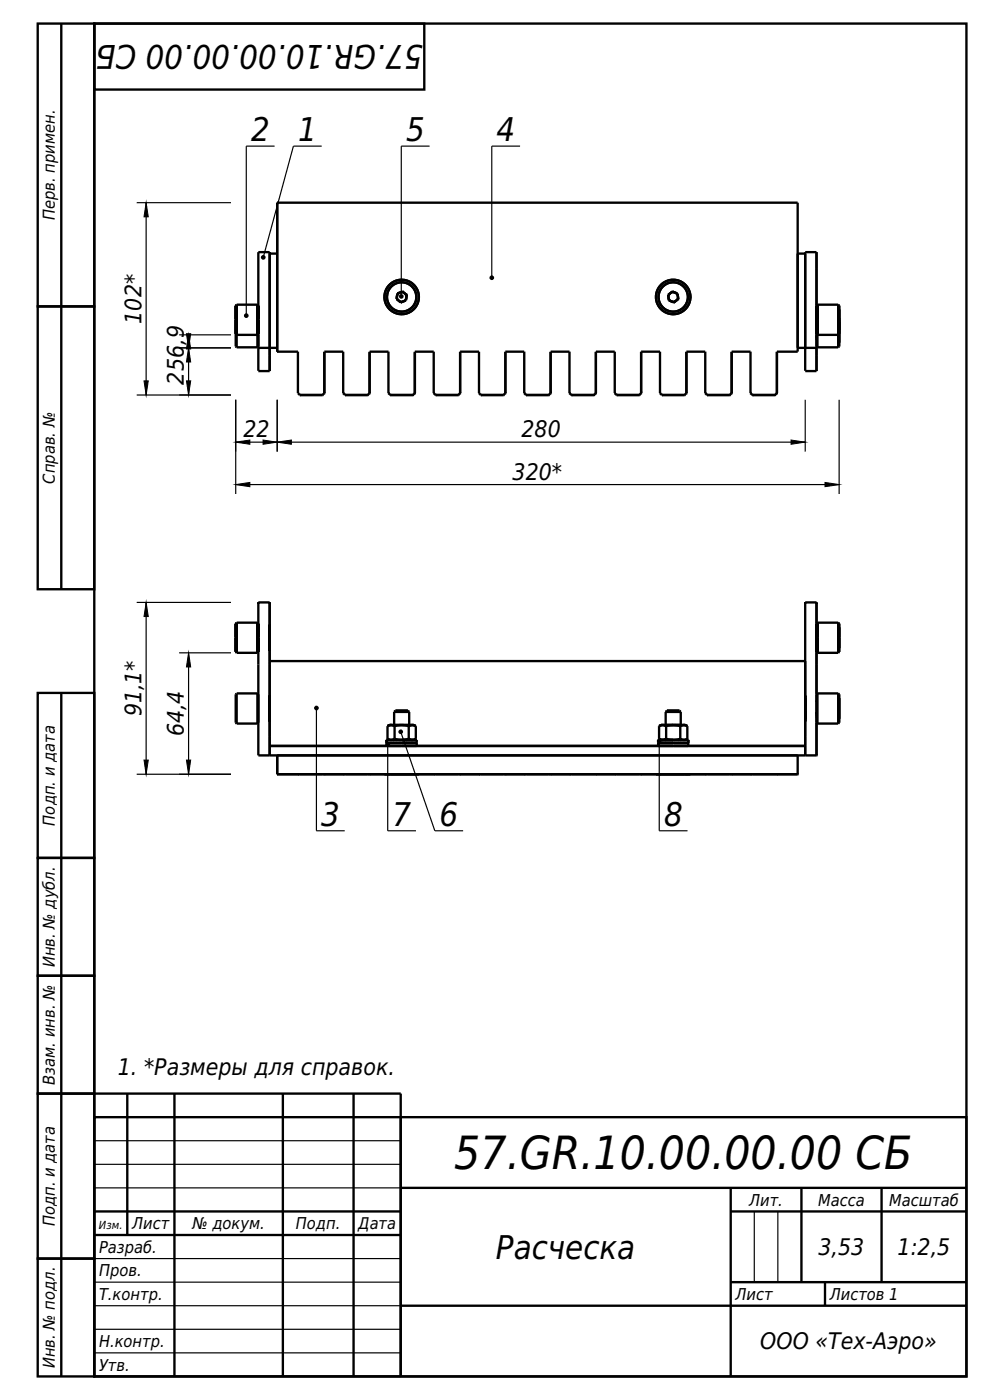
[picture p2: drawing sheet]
<svg xmlns="http://www.w3.org/2000/svg" width="210mm" height="297mm" viewBox="0 0 210 297" stroke-linecap="round" stroke-linejoin="round" font-family="sans-serif">
<g fill="none" stroke="#000" stroke-width=".5">
<path d="M8 5h12v60h-12zM13 5v120M20 5h185v287h-185zM20 5h70v14h-70zM57.2 53.5v.2M57.2 53.5h-2a.37 .37 0 0 0-.4 .1 .37 .37 0 0 0 0 .5v19.7M57.2 53.5v20.3M58.9 53.8h-1.3a.37 .37 0 0 0-.4 .1 .37 .37 0 0 0 0 .5v19.4M169.1 53.8h1.3a.37 .37 0 0 1 .4 .1 .37 .37 0 0 1 0 .5v19.4M169.2 53.8v20M173.2 53.5v11.3M173.2 53.5h-2a.37 .37 0 0 0-.4 .1 .37 .37 0 0 0 0 .5v19.7"/>
<path d="M173.2 53.5v20.3M8 65h12v60h-12zM50 67.8v3zM50 64.8v3zM50 70.8l.2 .2h4.4l.2-.2M50 64.8l.2-.2h4.4l.2 .2M50 70.7v2.8l.2 .2M50.2 67.8v3.2zM50.2 64.6v3.2zM50.2 71v2.7M50.2 73.7h4.4M54.6 67.8v3.2z"/>
<path d="M54.6 64.6v3.2zM54.6 71v2.7M54.8 67.8v3zM54.8 67.8v-3v3M54.8 73.8h2.4M54.8 73.8v4.9M54.8 78.7h2.4M54.8 70.9v2.6l-.2 .2M54.8 78.7h.1M57.2 73.8v4.9zM57.2 73.8h1.7M68.8 74.7v8.7"/>
<path d="M78.4 74.7v8.7M84.1 63.4l.9 .7M84.1 63.4l.5 .4M84.2 62.9l.1 .5 .3 .4M84.2 62.9l-.1 .5M84.3 62.3l-.2 1.1M84.3 62.3l-.1 .6M84.6 63.8l.5 .2 .5-.1M84.6 63.8l.4 .3M84.8 62.1l-.5 .2M84.8 62.1l-.4 .3-.2 .5M84.8 62.1l.5-.1 .5 .2"/>
<path d="M85.4 61.9l-1.1 .4M85.4 61.9l.9 .7M85.4 61.9l-.6 .2M85.4 61.9l.4 .3M85.6 63.9l-.6 .2M85.8 62.2l.5 .4M85.8 62.2l.3 .4 .1 .5M86 63.8l-.4 .1M86.2 63.1l-.2 .5-.4 .3M86.2 63.1l-.1 .5M86.3 62.6l-.1 .3a.83 .83 0 0 1-.8 1.1l-.4 .1M86.3 62.6l-.1 .5"/>
<path d="M88 74.7v8.7M97.6 74.7v8.7M107.2 74.7v8.7M116.8 74.7v8.7M126.4 74.7v8.7M136 74.7v8.7M141.7 62.6l.2 1.1M141.7 62.6l.1 .5M141.8 63.1l.2 .5 .4 .3M141.8 63.1l.1 .6M141.9 63.7l1.1 .4M141.9 63.7l.5 .2"/>
<path d="M142.2 62.2l-.5 .4M142.2 62.2l-.3 .4-.1 .5M142.4 63.9l.6 .2M142.6 61.9l-.9 .7M142.6 61.9l.3 .1a.83 .83 0 0 1 .9 1l.1 .4M142.6 61.9l-.4 .3M142.6 61.9l.6 .2M143.2 62.1l.4 .1M143.2 62.1l-.5-.1-.5 .2M143.2 62.1l.4 .3 .2 .5M143.4 63.8l-.5 .2-.5-.1M143.4 63.8l-.4 .3"/>
<path d="M143.7 62.4l.1 .5M143.8 62.9l-.1 .5-.3 .4M143.8 62.9l.1 .5M143.9 63.4l-.9 .7M143.9 63.4l-.5 .4M145.6 74.7v8.7M155.2 74.7v8.7M164.8 74.7v8.7M169.1 73.8h1.7M170.8 73.8h2.4M170.8 73.8v4.9M170.8 78.7h2.4"/>
<path d="M170.8 78.7h.1M173.2 67.8v3zM173.2 66.4v.5M173.2 67.1v.2M173.2 64.8v3zM173.2 64.8l.2-.2h4.4l.2 .2M173.2 71.1v.8M173.2 73.6v5.1v-4.9M173.2 66.1v.1M173.2 69.4v.1M173.2 72v.1M173.4 67.8v3.2z"/>
<path d="M173.4 64.6v3.2zM173.4 71v2.7M173.4 73.7h4.4M177.8 67.8v3.2zM177.8 64.6v3.2zM177.8 71v2.7M178 67.8v3zM178 65.6v2.2zM178 67.8v2.2zM178 64.8v3zM178 70.8l-.2 .2h-4.4l-.2-.2v2.7l.2 .2M178 67.5v6l-.2 .2"/>
<path d="M178 68.3v4.4M68.8 83.4a1.53 1.53 0 0 1-1.6 .4h-2.8a.97 .97 0 0 1-1-.2 .97 .97 0 0 1-.2-1.1v-7.6a.35 .35 0 0 0-.2-.4 .35 .35 0 0 0-.4 .1h-3.5a.31 .31 0 0 1-.3-.1 .31 .31 0 0 1 0-.4v-30.7a.37 .37 0 0 1 .1-.4 .37 .37 0 0 1 .5 0h109.5a.31 .31 0 0 1 .3 .1 .31 .31 0 0 1 0 .4v30.7a.37 .37 0 0 1-.1 .4 .37 .37 0 0 1-.5 0h-3.5a.31 .31 0 0 0-.3 .1 .31 .31 0 0 0 0 .4v8.3M68.8 83.4v-8.4a.37 .37 0 0 1 .1-.4 .37 .37 0 0 1 .5 0h3a.37 .37 0 0 1 .4 .1 .37 .37 0 0 1 0 .5v8.2M72.8 83.4a1.53 1.53 0 0 0 1.6 .4h2.8a1.12 1.12 0 0 0 1.2-.4M72.8 83.4l.1 .1M78.4 83.4v-8.4a.37 .37 0 0 1 .1-.4 .37 .37 0 0 1 .5 0h3a.37 .37 0 0 1 .4 .1 .37 .37 0 0 1 0 .5v8.2M82.4 83.4a1.53 1.53 0 0 0 1.6 .4h2.8a1.12 1.12 0 0 0 1.2-.4M82.4 83.4l.1 .1M88 83.4v-8.4a.37 .37 0 0 1 .1-.4 .37 .37 0 0 1 .5 0h3a.37 .37 0 0 1 .4 .1 .37 .37 0 0 1 0 .5v8.2M92 83.4a1.53 1.53 0 0 0 1.6 .4h2.8a1.12 1.12 0 0 0 1.2-.4M92 83.4l.1 .1M97.6 83.4v-8.4a.37 .37 0 0 1 .1-.4 .37 .37 0 0 1 .5 0h3a.37 .37 0 0 1 .4 .1 .37 .37 0 0 1 0 .5v8.2"/>
<path d="M101.6 83.4a1.53 1.53 0 0 0 1.6 .4h2.8a1.12 1.12 0 0 0 1.2-.4M101.6 83.4l.1 .1M107.2 83.4v-8.4a.37 .37 0 0 1 .1-.4 .37 .37 0 0 1 .5 0h3a.37 .37 0 0 1 .4 .1 .37 .37 0 0 1 0 .5v8.2M111.2 83.4a1.53 1.53 0 0 0 1.6 .4h2.8a1.12 1.12 0 0 0 1.2-.4M111.2 83.4l.1 .1M116.8 83.4v-8.4a.37 .37 0 0 1 .1-.4 .37 .37 0 0 1 .5 0h3a.37 .37 0 0 1 .4 .1 .37 .37 0 0 1 0 .5v8.2M120.8 83.4a1.53 1.53 0 0 0 1.6 .4h2.8a1.12 1.12 0 0 0 1.2-.4M120.8 83.4l.1 .1M126.4 83.4v-8.4a.37 .37 0 0 1 .1-.4 .37 .37 0 0 1 .5 0h3a.37 .37 0 0 1 .4 .1 .37 .37 0 0 1 0 .5v8.2M130.4 83.4a1.53 1.53 0 0 0 1.6 .4h2.8a1.12 1.12 0 0 0 1.2-.4M130.4 83.4l.1 .1M136 83.4v-8.4a.37 .37 0 0 1 .1-.4 .37 .37 0 0 1 .5 0h3a.37 .37 0 0 1 .4 .1 .37 .37 0 0 1 0 .5v8.2"/>
<path d="M140 83.4a1.53 1.53 0 0 0 1.6 .4h2.8a1.12 1.12 0 0 0 1.2-.4M140 83.4l.1 .1M145.6 83.4v-8.4a.37 .37 0 0 1 .1-.4 .37 .37 0 0 1 .5 0h3a.37 .37 0 0 1 .4 .1 .37 .37 0 0 1 0 .5v8.2M149.6 83.4a1.53 1.53 0 0 0 1.6 .4h2.8a1.12 1.12 0 0 0 1.2-.4M149.6 83.4l.1 .1M155.2 83.4v-8.4a.37 .37 0 0 1 .1-.4 .37 .37 0 0 1 .5 0h3a.37 .37 0 0 1 .4 .1 .37 .37 0 0 1 0 .5v8.2M159.2 83.4a1.53 1.53 0 0 0 1.6 .4h2.8a1.12 1.12 0 0 0 1.2-.4M159.2 83.4l.1 .1M50 135.3v3zM50 132.3v3zM50 138.3l.2 .2h4.4l.2-.2M50.2 132.1l-.2 .2"/>
<path d="M50.2 135.3v3.2zM50.2 132.1v3.2zM50.2 132.1h4.4M54.6 135.3v3.2zM54.6 132.1v3.2zM54.7 132.1l.1 .2M54.8 128v-.2v32.1a.34 .34 0 0 0 .2 .4 .34 .34 0 0 0 .4-.1h1.8M54.8 127.8h2.4M54.8 135.3v3v-2.9M54.8 132.3v3zM57.2 132.7h.1M57.2 132.5v5.6z"/>
<path d="M57.2 132.7v-4.9v32.4M57.2 132.7v7.5M57.2 135.3v2.6zM57.2 133.1v2.2zM57.2 135.3v2.2zM57.2 132.7v2.6zM57.2 137.9h.1M170.8 128v-.2v32.4M170.8 127.8h2.4M173.2 135.3v3zM173.2 135.8v.3M173.2 136.2v.1"/>
<path d="M173.2 136.5v.2M173.2 133.8v.1M173.2 134.5v.2M173.2 132.3v3zM173.2 138.3l.2 .2h4.4l.2-.2M173.2 132.3l.2-.2h4.4l.2 .2M173.2 132.2v-4.4v32.4M173.2 138.4v8.8M173.2 133.3h.1M173.2 136.7v.1M173.2 136.9v.1M173.4 135.3v3.2z"/>
<path d="M173.4 132.1v3.2zM177.8 135.3v3.2zM177.8 132.1v3.2zM178 135.3v3zM178 133.1v2.2zM178 135.3v2.2zM178 132.3v3zM8 147h12v35h-12zM13 147v145M50 147.3v6l.2 .2M50 147.3h.1M50.2 147.2l-.2 .1"/>
<path d="M50.2 153.5h.1M50.2 153.5v-5.8a.42 .42 0 0 1 0-.6 .42 .42 0 0 1 .6 0h3.3a.4 .4 0 0 1 .5 .1 .4 .4 0 0 1 0 .5v5.8M50.2 153.5h4.4M54.6 153.5h.1M54.7 147.2l.1 .1v6l-.2 .2M57 147.6l.2 .1v5.2l-.2 .2M57.1 148.1v4.4M57.2 147.5v5.6zM57.2 158.2h113.6M57.2 158.2v2M82 157.6v.1a.4 .4 0 0 1-.1 .6 .4 .4 0 0 1-.5-.1h-24.2M82 157.6h.1z"/>
<path d="M82 157h.5M82 157h.4M82 157v.6M82 157.6h3.2M82 157h3.2M82 157.6h3.2zM82 158.2h3.2zM82.2 156.7l.7 .3M82.2 156.7l.4 .2M82.3 156.8l.2 .1M82.6 153.8h.3zM82.6 153.8l-.3 .2"/>
<path d="M82.7 157h.2M82.9 157h.4M82.9 153.8l-.5 .1a.42 .42 0 0 0-.2 .7v2.1M82.9 153.8l.7 .2M82.9 153.8l.8 .2M82.9 153.8h2.3M83.5 157h.1M83.5 157h-.1h1.8M83.6 156.8l-.3 .1M83.7 156.7l1.5 .3M83.7 156.7l-.8 .3M83.7 154v2.7"/>
<path d="M83.8 151h-.2h3.1M83.9 150.8h2.6zM83.9 150.8a1.57 1.57 0 0 0-.3 1.4v1.6M84 157h.1M85.2 157.6h3.2h-3.1M85.2 158.2h3.2h-3.1M85.2 157.6h3.2zM85.2 157h3.2zM85.2 153.8h2.3M85.2 157h1.7M85.2 153.8l1.5 .2M85.2 153.8l-1.5 .2"/>
<path d="M86.2 157h.1M86.5 150.8a1.57 1.57 0 0 1 .3 1.4v1.6M86.7 153.8h.1h-3.2M86.7 156.7l.8 .3M86.7 156.7l-1.5 .3M86.7 154v2.7M86.8 153.8l-.1 .1M86.8 156.8l.2 .1M86.8 157h.1M87.1 157h.4M87.5 157h.2M87.5 153.8l-.7 .2"/>
<path d="M87.5 153.8l.5 .1a.42 .42 0 0 1 .2 .7v2.1M87.5 153.8l-.8 .2M87.5 153.8h.3zM87.8 153.8l.3 .2M88.1 156.8l-.2 .1M88.2 156.7l-.3 .2M88.2 156.7l-.7 .3M88.4 157v1.2M139.6 157v.8a.36 .36 0 0 1-.1 .4 .36 .36 0 0 1-.4 0h-50.7M139.6 157h3.2zM139.6 157.6h3.2zM139.6 158.2h3.2z"/>
<path d="M139.8 156.7l.4 .2M139.8 156.7l.7 .3M139.9 156.8l.2 .1M140.2 153.8h.3zM140.2 153.8l-.3 .2M140.3 157h.2M140.5 153.8h.8M140.5 153.8h2.3M140.5 153.8l.7 .2M140.5 153.8l-.5 .1a.42 .42 0 0 0-.2 .7v2.1M140.5 153.8l.8 .2M140.5 157h.4"/>
<path d="M141 157h1.8M141.1 157h.1M141.2 156.8l-.3 .1M141.2 153.8h3.2M141.2 153.8h.1M141.2 151v2.9M141.2 151h3.2M141.2 151h.2M141.3 153.8h1.5M141.3 156.7l-.8 .3M141.3 154v2.7M141.3 156.7l1.5 .3"/>
<path d="M141.5 150.8h2.6zM141.5 150.8l-.3 .2M141.7 157h.1M142.8 157h3.2M142.8 157.6h3.2M142.8 153.8h2.3M142.8 153.8h1.6zM142.8 153.8l-1.5 .2M142.8 153.8l1.5 .2M142.8 157h1.7M142.8 157.6h3.2h-3.1M142.8 158.2h3.2h-3.1"/>
<path d="M143.8 157h.1M144.1 150.8l.3 .2M144.2 151h.2M144.3 156.9h.1M144.3 156.7l-1.5 .3M144.3 154v2.7M144.3 156.7l.8 .3M144.3 153.8h.1M144.3 153.8h.8M144.4 153.8h.1M144.4 151v2.9M144.4 157h.1"/>
<path d="M144.4 153.8l-.1 .1M144.4 156.8l.2 .1M144.7 157h.4M145.1 153.8h.3zM145.1 153.8l-.7 .2M145.1 153.8l-.8 .2M145.1 153.8l.5 .1a.42 .42 0 0 1 .2 .7v2.1M145.1 157h.2M145.4 153.8l.3 .2M145.6 157h.4M145.7 157h.3M145.7 156.8l-.2 .1"/>
<path d="M145.8 156.7l-.3 .2M145.8 156.7l-.7 .3M145.9 157.6h.1M146 157v.6M146 157.6v.6M146 158.2h24.7M170.8 158.2v-17.6a.31 .31 0 0 0-.1-.4 .31 .31 0 0 0-.4 0h-112.7a.37 .37 0 0 0-.4 .2 .37 .37 0 0 0 0 .4v17.4M170.8 158.2v2M170.8 147.5v5.6zM170.9 148.1v4.4M170.9 147.6v5.4M173.2 151.1v.5"/>
<path d="M173.2 153.4v6.8M173.2 148.5v.1M173.2 148.7v.1M173.2 151.7v.1M173.2 151.9v.1M173.2 152.2h.1M173.4 153.5h.1M173.4 147.1v6.4M173.4 147.1l-.2 .2v6l.2 .2M173.4 147.1h4.4M173.4 153.5h4.4M177.8 147.1l.2 .2v6l-.2 .2"/>
<path d="M177.8 153.5h.1M177.8 147.1v6.4M178 148.1v4.4M57.2 160.2h113.6M58.8 164.2v-3.6a.31 .31 0 0 1 .1-.4 .31 .31 0 0 1 .4 0h109.5a.37 .37 0 0 1 .4 .2 .37 .37 0 0 1 0 .4v3.4M58.8 164.2h110.4M58.8 160.3v3.9M81.6 164.2h7.3M139.1 164.2h7.4M170.8 160.2h2.4M8 182h12v25h-12zM8 207h12v25h-12z"/>
<path d="M8 232h12v35h-12zM20 237h185v55h-185zM20 232h65v60M27 232v30M37 232v60M60 232v60M75 232v60M20 257h65M85 252h120M155 257h50M155 252v40M170 252v20"/>
<path d="M187 252v20M8 267h12v25h-12zM20 262h65M85 277h120M155 272h50M175 272v5"/>
<circle cx="85.2" cy="63" r="3.7"/>
<circle cx="85.2" cy="63" r="3.1"/>
<circle cx="142.8" cy="63" r="3.1"/>
<circle cx="142.8" cy="63" r="3.7"/>
</g>
<g fill="none" stroke="#000" stroke-width=".25">
<path d="M58.2 31h-6v36M68.2 31h-6l-6.4 23.6M91.1 31h-6v31.9M110.3 31h-6v27.9M29 43h20M31 43v40.8M38 73.8h11M38 71h11M40 71v12.8M29 83.8h20M50 84.8v20M50 93.8h120.8"/>
<path d="M58.8 84.8v11M170.8 84.8v11M178 84.8v20M50 102.8h128M29 127.8h20M31 127.8v36.4M38 138.5h11M40 138.5v25.7M67.1 150.2v26h6M82.2 157.9v18.3h6M85 155.2l7.2 21h6M139.8 157.2v19h6"/>
<path d="M29 164.2h20M20 237h65M20 252h65M20 247h65M20 242h65M160 257v15M165 257v15M20 277h65M20 272h65M20 267h65M20 292h65M20 287h65"/>
<path d="M20 282h65"/>
</g>
<g fill="#000" stroke="#000" stroke-width=".21">
<path d="M31 43l.5 3h-.9zM40 73.8l.4 3h-.9zM39.5 70.8h.9l-.4 3zM40 71l.4 3h-.9zM30.6 80.8h.9l-.5 3zM39.5 80.8h.9l-.4 3zM50 93.8l3-.4v.8zM55.8 93.4l3 .4-3 .4zM58.8 93.8l3-.4v.8zM167.8 93.4l3 .4-3 .4zM50 102.8l3-.5v1zM175 102.3l3 .5-3 .5z"/>
<path d="M31 127.8l.5 3h-.9zM40 138.5l.4 3h-.9zM30.6 161.2h.9l-.5 3zM39.5 161.2h.9l-.4 3z"/>
</g>
<g fill="#000">
<circle cx="55.8" cy="54.6" r=".5"/>
<circle cx="104.3" cy="58.9" r=".5"/>
<circle cx="52.2" cy="67" r=".5"/>
<circle cx="85.1" cy="62.9" r=".5"/>
<circle cx="67.1" cy="150.2" r=".5"/>
<circle cx="82.2" cy="157.9" r=".5"/>
<circle cx="85" cy="155.2" r=".5"/>
<circle cx="139.8" cy="157.2" r=".5"/>
</g>
<text font-size="9.7" x="96.4" y="248">57.GR.10.00.00.00 СБ</text>
<g font-size="6.9">
<text x="89.7" y="9.5" transform="rotate(-180 89.7 9.5)">57.GR.10.00.00.00 СБ</text>
<text x="53.3" y="30">2</text>
<text x="63.3" y="30">1</text>
<text x="86.1" y="30">5</text>
<text x="105.3" y="30">4</text>
<text x="68.1" y="175.2">3</text>
<text x="83.3" y="175.2">7</text>
<text x="93.3" y="175.2">6</text>
<text x="140.9" y="175.2">8</text>
<text x="105.2" y="267">Расческа</text>
</g>
<g font-size="4.9">
<text x="30" y="68.7" transform="rotate(-90 30 68.7)">102*</text>
<text x="39" y="81.6" transform="rotate(-90 39 81.6)">256,9</text>
<text x="51.6" y="92.8">22</text>
<text x="110.6" y="92.8">280</text>
<text x="108.7" y="101.8">320*</text>
<text x="30" y="152" transform="rotate(-90 30 152)">91,1*</text>
<text x="39" y="156.2" transform="rotate(-90 39 156.2)">64,4</text>
<text x="25" y="228">1. *Размеры для справок.</text>
<text x="173.6" y="266.3">3,53</text>
<text x="190.4" y="266.3">1:2,5</text>
<text x="161.3" y="286.3">ООО «Тех-Аэро»</text>
</g>
<g font-size="3.5">
<text x="11.6" y="46.7" transform="rotate(-90 11.6 46.7)">Перв. примен.</text>
<text x="11.6" y="102.6" transform="rotate(-90 11.6 102.6)">Справ. №</text>
<text x="11.6" y="175.1" transform="rotate(-90 11.6 175.1)">Подп. и дата</text>
<text x="11.6" y="205.2" transform="rotate(-90 11.6 205.2)">Инв. № дубл.</text>
<text x="11.6" y="230.1" transform="rotate(-90 11.6 230.1)">Взам. инв. №</text>
<text x="158.9" y="255.8">Лит.</text>
<text x="173.5" y="255.8">Масса</text>
<text x="188.6" y="255.8">Масштаб</text>
<text x="11.6" y="260.1" transform="rotate(-90 11.6 260.1)">Подп. и дата</text>
<text x="28" y="260.8">Лист</text>
<text x="40.8" y="260.8">№ докум.</text>
<text x="62.8" y="260.8">Подп.</text>
<text x="21" y="265.8">Разраб.</text>
<text x="21" y="270.8">Пров.</text>
<text x="21" y="275.8">Т.контр.</text>
<text x="156" y="275.8">Лист</text>
<text x="176" y="275.8">Листов 1</text>
<text x="21" y="285.8">Н.контр.</text>
<text x="11.6" y="290.3" transform="rotate(-90 11.6 290.3)">Инв. № подл.</text>
<text x="21" y="290.8">Утв.</text>
</g>
<text font-size="3.4" x="76" y="260.8">Дата</text>
<text font-size="2.4" x="21" y="260.8">Изм.</text>
</svg>
